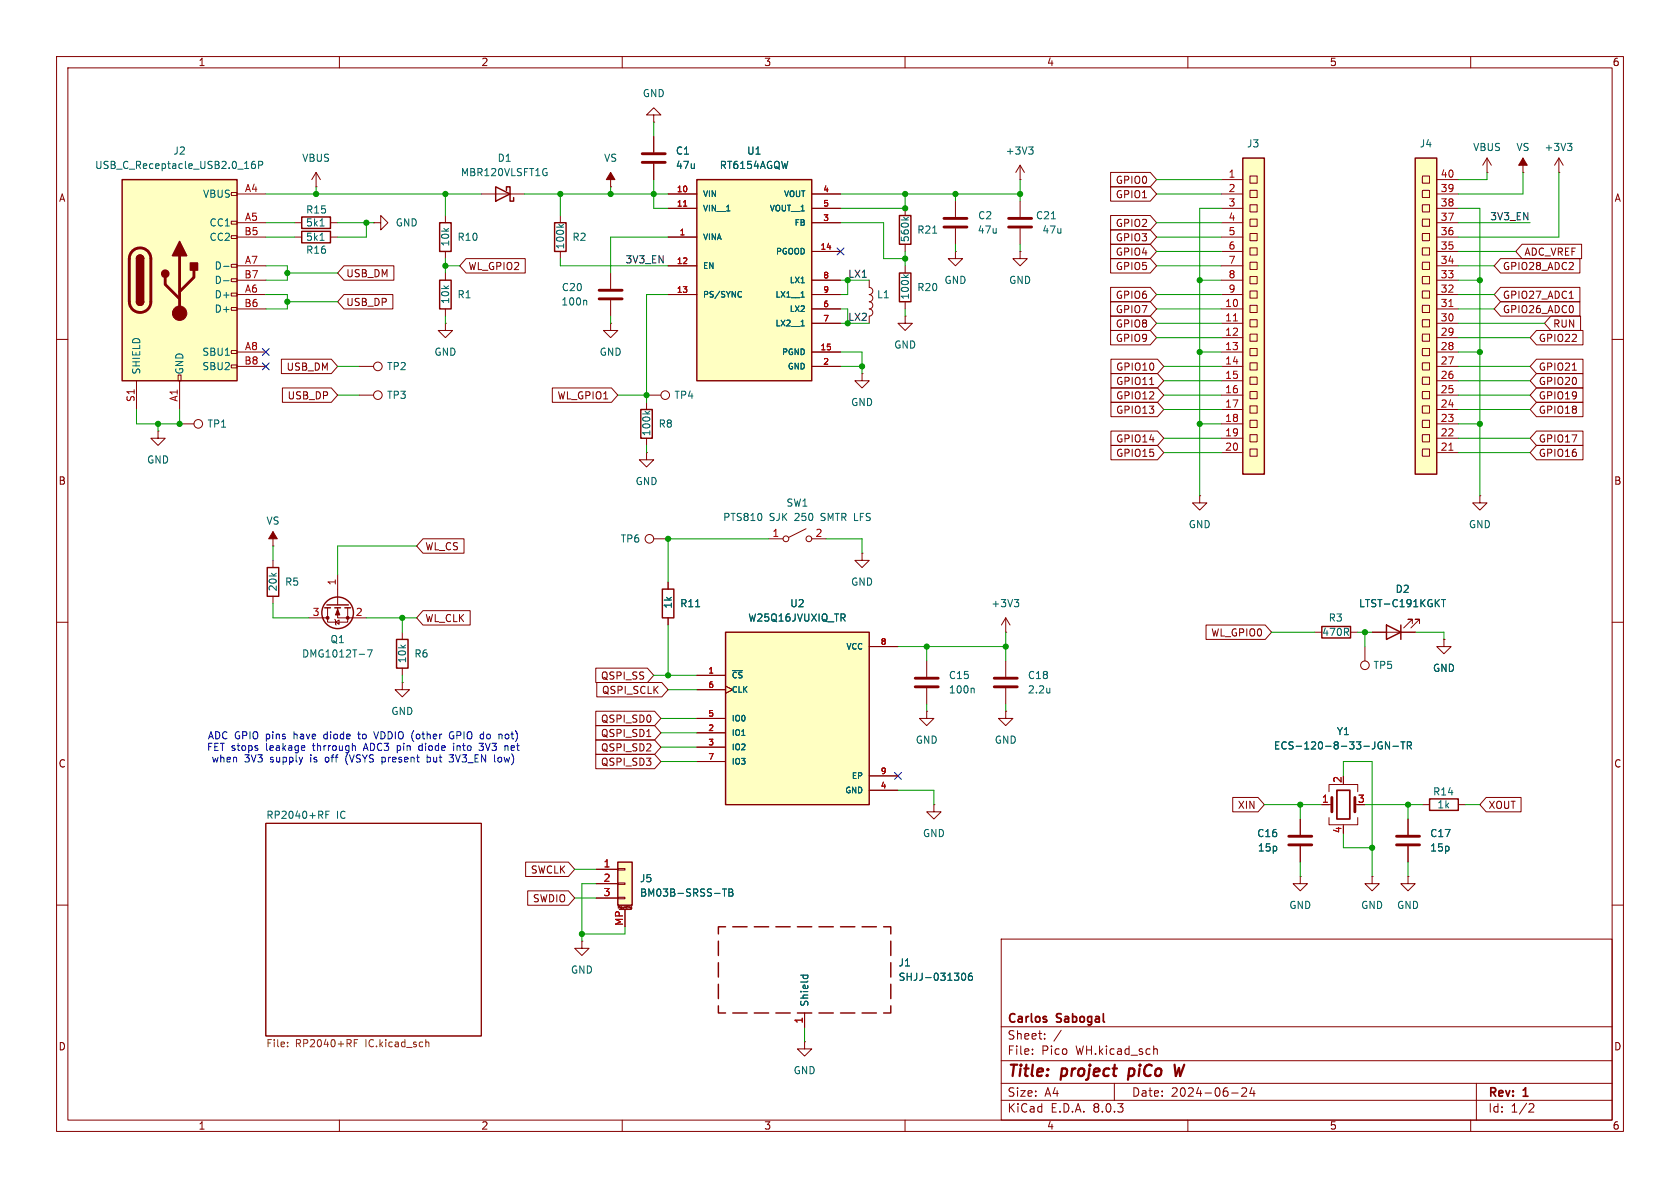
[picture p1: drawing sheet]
<svg xmlns="http://www.w3.org/2000/svg" width="297mm" height="210mm" viewBox="0 0 297 210" stroke-linecap="round" stroke-linejoin="round" font-family="sans-serif">
<g fill="none" stroke="#840000" stroke-width=".18">
<path d="M10 10h277v190h-277zM12 12h273v186h-273zM60 10v2M110 10v2M160 10v2M210 10v2M260 10v2M10 60h2M285 60h2M63.5 64.8h2.5M10 110h2M285 110h2"/>
<path d="M10 160h2M47 145.5h38.1v37.6h-38.1zM285 160h2M177 166h108v32h-108zM60 198v2M110 198v2M160 198v2M177 194.5h108M177 191.5h108M177 187.5h108M177 181.5h108M182.5 186.3v.1"/>
<path d="M182.5 185.5v.1M184.7 183.6v.1M184.7 182.8v.1M187.6 182.1l-1.3 2M197 191.5v3M204.2 185.4h.2l.2 .2v.8M210 198v2M217.7 193.2h1.2M219.5 192.4l.6-.1 .2 .1 .1 .3-.9 1.1h.9M221.3 192.2l-.3 1.1h.9M221.7 192.8v1M260 198v2"/>
<path d="M261 191.5v6.5M270.5 195.1l.5 .1 .2 .3-1 1.1h1"/>
<circle cx="66.8" cy="64.8" r=".76"/>
</g>
<path d="M199.7 188.9l-.3 2M207.6 188.2l.3 2 .5-1.4 .2 1.4 .8-2" fill="none" stroke="#840000" stroke-width=".4"/>
<path d="M57.6 144h.4M58.2 143.4h-.6v1.3" fill="none" stroke="#006464" stroke-width=".18"/>
<path d="M50.8 184.9v.1M50.8 184.3v.1M62.6 184.4h.5M63.2 183.8h-.6v1.2M75.3 184.3l.2-.1 .3 .1v.7" fill="none" stroke="#725600" stroke-width=".18"/>
<path d="M21.6 31.8h20.3v35.5h-20.3z" fill="#ffffc2"/>
<g fill="none" stroke="#840000" stroke-width=".18">
<path d="M40.9 39.1h1v.5h-1zM40.9 34h1v.5h-1zM41.9 34.3h5.1M41.9 39.4h5.1M40.9 54.4h1v.5h-1zM40.9 51.8h1v.5h-1zM40.9 49.3h1v.5h-1zM40.9 46.7h1v.5h-1zM40.9 41.7h1v.5h-1zM41.9 52.1h5.1M41.9 47h5.1M41.9 41.9h5.1"/>
<path d="M41.9 54.6h5.1M41.9 49.5h5.1M24.1 67.3v5.1M31.5 66.3h.5v1h-.5zM31.7 67.3v5.1M40.9 64.5h1v.5h-1zM40.9 62h1v.5h-1zM41.9 62.2h5.1M41.9 64.8h5.1M114.3 80v1.3h1.3l-1.3 1.3-1.3-1.3h1.3M114.3 80h.1"/>
</g>
<path d="M21.6 31.8h20.3v35.5h-20.3zM24.1 53.3a.64 .64 0 0 0 .7 .7 .64 .64 0 0 0 .6-.7M24.1 45.7a.64 .64 0 0 1 .7-.6 .64 .64 0 0 1 .6 .6" fill="none" stroke="#840000" stroke-width=".25"/>
<path d="M23.4 44.4a1.9 1.9 0 0 1 2.1-.4 1.9 1.9 0 0 1 1.2 1.7v7.6a1.91 1.91 0 0 1-1.9 1.9 1.91 1.91 0 0 1-1.9-1.9v-7.7l.1-.7zM29.2 49v1.3l2.5 2.5M31.7 45.2v10.2M34.3 47.8v1.2l-2.6 2.6" fill="none" stroke="#840000" stroke-width=".51"/>
<g fill="#840000" stroke="#840000" stroke-width=".25">
<path d="M24.1 53.3h1.3a.64 .64 0 0 1-.6 .7 .64 .64 0 0 1-.7-.7z"/>
<path d="M24.1 45.7h1.3v7.6h-1.3z"/>
<path d="M24.3 45.3a.64 .64 0 0 1 .7-.2 .64 .64 0 0 1 .4 .6h-1.3z"/>
<path d="M31.7 42.7l1.3 2.5h-2.5z"/>
<path d="M33.7 46.5h1.2v1.3h-1.2z"/>
<circle cx="29.2" cy="48.4" r=".63"/>
</g>
<circle cx="31.7" cy="55.4" r="1.27" fill="#840000" stroke="#840000" stroke-width=".18"/>
<path d="M45.1 28.5l-.4 .1a.86 .86 0 0 0 0 1.2l.4-.1 .1-.5-.3-.2-.3 .1-.2 .1M45.7 29.2l.6-.1 .1-.2v-.3l-.7-.1v1.3M39.5 47.1h1M39.5 49.6h1" fill="none" stroke="#006464" stroke-width=".18"/>
<path d="M219.7 27.9h3.8v55.9h-3.8z" fill="#ffffc2"/>
<path d="M219.7 27.9h3.8v55.9h-3.8zM77.7 49.5h2.1v5.1h-2.1z" fill="none" stroke="#840000" stroke-width=".25"/>
<g fill="none" stroke="#840000" stroke-width=".18">
<path d="M215.9 31.8h3.8M215.9 34.3h3.8M215.9 36.8h3.8M215.9 39.4h3.8M221 38.7h1.2v1.3h-1.2zM221 36.2h1.2v1.3h-1.2zM221 33.7h1.2v1.2h-1.2zM221 31.1h1.2v1.3h-1.2zM78.7 48.3v1.2M78.7 54.6v1.3M215.9 54.6h3.8M215.9 57.2h3.8"/>
<path d="M215.9 59.7h3.8M215.9 41.9h3.8M215.9 44.5h3.8M215.9 47h3.8M215.9 49.5h3.8M215.9 52.1h3.8M221 59.1h1.2v1.2h-1.2zM221 56.5h1.2v1.3h-1.2zM221 54h1.2v1.2h-1.2zM221 51.4h1.2v1.3h-1.2zM221 48.9h1.2v1.3h-1.2zM221 46.4h1.2v1.2h-1.2z"/>
<path d="M221 43.8h1.2v1.3h-1.2zM221 41.3h1.2v1.2h-1.2zM215.9 62.2h3.8M215.9 64.8h3.8M215.9 67.3h3.8M215.9 69.9h3.8M215.9 72.4h3.8M215.9 74.9h3.8M215.9 77.5h3.8M221 79.4h1.2v1.2h-1.2zM221 76.8h1.2v1.3h-1.2zM221 74.3h1.2v1.3h-1.2z"/>
<path d="M221 71.8h1.2v1.2h-1.2zM221 69.2h1.2v1.3h-1.2zM221 66.7h1.2v1.2h-1.2zM221 64.1h1.2v1.3h-1.2zM221 61.6h1.2v1.3h-1.2zM215.9 80h3.8"/>
</g>
<path d="M218 56.7h.8" fill="none" stroke="#a90000" stroke-width=".18"/>
<path d="M109.2 152.4h2.6v7.6h-2.6z" fill="#ffffc2"/>
<g fill="none" stroke="#840000" stroke-width=".18">
<path d="M52.1 39.4h1.2M55.9 33h.1M55.9 30.5l-.8 1.3M55.9 30.5v2.5M55.9 30.5l.7 1.3M58.4 39.4h1.3M66 39.4h1.3v-1.3l1.3 1.3-1.3 1.2v-1.2M66 39.4h.1M78.7 38.1v1.3M85.1 34.3h7.6M275.6 30.5h.1M275.6 27.9l-.8 1.3"/>
<path d="M275.6 27.9v2.6M275.6 27.9l.8 1.3M52.1 41.9h1.2M58.4 41.9h1.3M78.7 44.5v1.2M105.4 153.7h3.8M105.4 156.2h3.8M105.4 158.8h3.8M109.2 158.6h1.3v.3h-1.3zM109.2 156.1h1.3v.2h-1.3zM109.2 153.5h1.3v.3h-1.3zM109.3 160.6v-.4l.1 .3 .2-.3v.4"/>
<path d="M109.5 160.8h2M110.5 160.8v3M110.8 160.2v.3M111 160.2h.1M111.5 160.6h.1M111.7 160.3v.3l-.2 .1M111.7 160.6h-.1M111.7 160.3l-.2 .1v.2"/>
</g>
<path d="M53.3 38.4h5.1v2h-5.1zM77.7 39.4h2.1v5.1h-2.1zM87.6 33l2.6 1.3-2.6 1.3zM89.5 33.7v-.7h.7v2.6h.6v-.7M53.3 40.9h5.1v2h-5.1zM109.2 152.4h2.6v7.6h-2.6z" fill="none" stroke="#840000" stroke-width=".25"/>
<path d="M56.6 39.9h.7M96.5 30.5h.2v.4l-.2 .2M96.5 29.8h.2M277.1 25.3h.8l-.4 .5M277.6 25.8l.3 .3v.3l-.3 .2M56.6 42.5h.7M127.7 157.1h.7M128.1 157.1v1.3M128.9 157.1h.4l.2 .3-.2 .3 .2 .2 .1 .3-.3 .2h-.4zM128.9 157.7h.4" fill="none" stroke="#006464" stroke-width=".18"/>
<path d="M123.2 31.8h20.3v35.5h-20.3z" fill="#ffffc2"/>
<g fill="none" stroke="#840000" stroke-width=".25">
<path d="M98 39.4h2.1v5.1h-2.1zM123.2 31.8h20.3v35.5h-20.3zM47.2 100.3h2.1v5.1h-2.1zM70.1 113h2v5.1h-2zM127 177.8v1.3h1.3M127 166.4v2.5M127 170.2v2.5M127 174v2.5M128.3 163.8h-1.3v1.3M129.5 163.8h2.6M129.5 179.1h2.6M133.3 163.8h2.6"/>
<path d="M133.3 179.1h2.6M137.2 163.8h2.5M137.2 179.1h2.5M141 163.8h2.5M141 179.1h2.5M144.8 163.8h2.5M144.8 179.1h2.5M148.6 163.8h2.5M148.6 179.1h2.5M152.4 163.8h2.5M152.4 179.1h2.5M156.2 163.8h1.3v1.3"/>
<path d="M157.5 177.8v1.3h-1.3M157.5 166.4v2.5M157.5 170.2v2.5M157.5 174v2.5"/>
</g>
<g fill="none" stroke="#840000" stroke-width=".18">
<path d="M99.1 38.1v1.3M107.9 33h.1M107.9 30.5v2.5M115.6 20.3h1.2l-1.2-1.2-1.3 1.2h1.3v1.3M115.6 21.6h.1M115.6 24.1v2.8M115.6 29v2.8M118.1 34.3h5.1M118.1 36.8h5.1M143.5 34.3h5.1M143.5 36.8h5.1M143.5 39.4h5.1"/>
<path d="M99.1 44.5v1.2M107.9 48.3v2.8M107.9 53.1v2.8M118.1 41.9h5.1M118.1 47h5.1M118.1 52.1h5.1M143.5 52.1h5.1M143.5 44.5h5.1M143.5 54.6h5.1M143.5 57.2h5.1M143.5 49.5h5.1M27.9 76.2v1.3h1.3l-1.3 1.2-1.2-1.2h1.2"/>
<path d="M27.9 76.2h.1M143.5 62.2h5.1M143.5 64.8h5.1M48.3 96.5h.1M48.3 94v2.5M48.3 99.1v1.2M115.6 95.3h2.5M48.3 105.4v1.3M71.1 111.8v1.2M71.1 118.1v1.3M229.9 144.8v2.8M229.9 149.6v2.8"/>
<path d="M142.2 179.1v2.5"/>
<circle cx="114.8" cy="95.2" r=".76"/>
</g>
<path d="M120.8 36.4h.6" fill="none" stroke="#a90000" stroke-width=".18"/>
<path d="M98.8 39.7l.5 .5M99.6 39.7l-.4 .3M103.5 53.1l.2 .2v.6M130.8 51.5l.3 .1M131.1 52.4l-.3 .1M141.6 52.5h.6M141.6 57.6h.6M141.5 172.4h1.3M142 172.4v.4M142.8 172.4v.4M170 172.5l.1-.3 .2-.2a.68 .68 0 0 1 .4 .7 .68 .68 0 0 1-.4 .6l-.2-.1-.1-.4M171.8 172l-.4 .1a.86 .86 0 0 0 0 1.2l.5-.1v-.4l-.2-.3-.4 .1-.1 .2" fill="none" stroke="#006464" stroke-width=".18"/>
<path d="M113.5 27.2h4.1M113.5 28.7h4.1M105.9 52.8h4.1M105.9 51.3h4.1M227.8 149.4h4.1M227.8 147.8h4.1" fill="none" stroke="#840000" stroke-width=".51"/>
<g fill="#840000" stroke="#840000" stroke-width=".18">
<path d="M48.3 94l.7 1.3h-1.5z"/>
<path d="M107.9 30.5l.8 1.3h-1.5z"/>
</g>
<path d="M128.3 111.8h25.4v30.4h-25.4z" fill="#ffffc2"/>
<g fill="none" stroke="#840000" stroke-width=".25">
<path d="M113.3 72.4h2v5.1h-2zM57.4 107.4h1M57.8 106.9h3.8M59.2 107.4h1M61 107.4h1M117.1 104.1h2v5.1h-2zM128.3 111.8h25.4v30.4h-25.4z"/>
<circle cx="59.7" cy="108.3" r="2.79"/>
</g>
<g fill="none" stroke="#840000" stroke-width=".18">
<path d="M78.7 57.2v1.2h1.3l-1.3 1.3-1.2-1.3h1.2M78.7 57.2h.1M107.9 57.2v1.2h1.3l-1.3 1.3-1.2-1.3h1.2M107.9 57.2h.1M31.7 74.9h2.6M63.5 69.9h2.5M114.3 69.9h2.5M114.3 71.1v1.3M114.3 77.5v1.2M135.9 95.3h2.5M142.5 93.5l-3.1 1.5M143.5 95.3h2.5"/>
<path d="M54.6 109.2h3.3M57.9 107.4v2.6h3.6v-2.6M59.2 109.5l.1 .1v.8l.1 .1M59.3 110l.6-.4v.8zM59.7 107.4v1.8h5.1M59.7 101.6v5.3M118.1 102.9v1.2M118.1 109.2v1.3M123.2 119.4h5.1M153.7 114.3h5M71.1 120.7v1.2h1.3l-1.3 1.3-1.3-1.3h1.3M71.1 120.7h.1"/>
<path d="M123.2 129.5h5.1M123.2 132.1h5.1M123.2 127h5.1M123.2 121.9h5.1M123.2 134.6h5.1M128.3 121.3l1.2 .6-1.2 .7M153.7 139.7h5M153.7 137.2h5M142.2 184.2v1.2h1.3l-1.3 1.3-1.2-1.3h1.2M142.2 184.2h.1"/>
<circle cx="35.1" cy="74.9" r=".76"/>
<circle cx="66.8" cy="69.8" r=".76"/>
<circle cx="117.6" cy="69.8" r=".76"/>
<circle cx="138.9" cy="95.3" r=".51"/>
<circle cx="143" cy="95.3" r=".51"/>
</g>
<path d="M114 72.7l.5 .5M114.9 72.7l-.5 .4M65 114.9h.8l-.5 1.2M123 107.3h.7M129.5 118.5h1.8" fill="none" stroke="#006464" stroke-width=".18"/>
<g fill="#840000" stroke="#840000" stroke-width=".18">
<path d="M59.7 107.7l.4 1h-.8z"/>
<circle cx="61.5" cy="109.2" r=".25"/>
<circle cx="57.9" cy="109.2" r=".25"/>
</g>
<path d="M250.2 27.9h3.8v55.9h-3.8z" fill="#ffffc2"/>
<path d="M159 38.1h2v5.1h-2zM250.2 27.9h3.8v55.9h-3.8zM159 48.3h2v5h-2zM233.7 110.7h5.1v2.1h-5.1zM245.1 110.5l2.5 1.3-2.5 1.2zM247.6 110.5v2.5M252.7 141.2h5.1v2.1h-5.1z" fill="none" stroke="#840000" stroke-width=".25"/>
<g fill="none" stroke="#840000" stroke-width=".18">
<path d="M115.6 24.1v2.8M115.6 29v2.8M118.1 36.8h5.1M118.1 34.3h5.1M143.5 39.4h5.1M143.5 36.8h5.1M143.5 34.3h5.1M160 36.8v1.3M168.9 35.6v2.8M180.3 31.8h.1M180.3 29.2l-.7 1.3M180.3 29.2v2.6"/>
<path d="M180.3 35.6v2.8M180.3 29.2l.8 1.3M196.3 38.1h7.1l1.1 1.3-1.1 1.2h-7.1zM196.3 33h7.1l1.1 1.3-1.1 1.3h-7.1zM196.3 30.5h7.1l1.1 1.3-1.1 1.2h-7.1zM251.5 38.7h1.2v1.3h-1.2zM251.5 36.2h1.2v1.3h-1.2zM251.5 33.7h1.2v1.2h-1.2zM251.5 31.1h1.2v1.3h-1.2zM254 39.4h3.8M254 36.8h3.8M254 34.3h3.8"/>
<path d="M254 31.8h3.8M262.9 30.5h.1M262.9 27.9l-.8 1.3M262.9 27.9v2.6M262.9 27.9l.8 1.3M269.2 30.5h.1M269.2 27.9v2.6M60.8 52.1h8.7v2.5h-8.7l-1.1-1.3zM60.8 47h8.8v2.5h-8.8l-1.1-1.2zM82.4 45.7h10.5v2.6h-10.5l-1.1-1.3zM118.1 52.1h5.1M118.1 47h5.1"/>
<path d="M118.1 41.9h5.1M143.5 57.2h5.1M143.5 54.6h5.1M143.5 52.1h5.1M143.5 49.5h5.1M143.5 44.5h5.1M153.7 50.8a.64 .64 0 0 1 .6 .6 .64 .64 0 0 1-.6 .7 .64 .64 0 0 1 .6 .6 .64 .64 0 0 1-.6 .6 .64 .64 0 0 1 .6 .7 .64 .64 0 0 1-.6 .6 .63 .63 0 0 1 .6 .6 .63 .63 0 0 1-.6 .7v1.3M153.7 49.5v1.3M160 55.9v1.3h1.3l-1.3 1.2-1.3-1.2h1.3M160 55.9h.1M160 43.2v1.3M160 47v1.3"/>
<path d="M160 53.3v1.3M168.9 44.5v1.2h1.3l-1.3 1.3-1.3-1.3h1.3M168.9 44.5h.1M168.9 40.4v2.8M180.3 44.5v1.2h1.3l-1.3 1.3-1.2-1.3h1.2M180.3 44.5h.1M180.3 40.4v2.8M196.3 55.9h7.1l1.1 1.3-1.1 1.2h-7.1zM196.3 53.3h7.1l1.1 1.3-1.1 1.3h-7.1zM196.3 58.4h7.1l1.1 1.3-1.1 1.3h-7.1zM196.3 40.6h7.1l1.1 1.3-1.1 1.3h-7.1zM196.3 45.7h7.1l1.1 1.3-1.1 1.3h-7.1z"/>
<path d="M196.3 50.8h7.1l1.1 1.3-1.1 1.2h-7.1zM196.3 43.2h7.1l1.1 1.3-1.1 1.2h-7.1zM251.5 59.1h1.2v1.2h-1.2zM251.5 56.5h1.2v1.3h-1.2zM251.5 54h1.2v1.2h-1.2zM251.5 51.4h1.2v1.3h-1.2zM251.5 48.9h1.2v1.3h-1.2zM251.5 46.4h1.2v1.2h-1.2zM251.5 43.8h1.2v1.3h-1.2zM251.5 41.3h1.2v1.2h-1.2zM254 59.7h3.8M254 57.2h3.8"/>
<path d="M254 54.6h3.8M254 52.1h3.8M254 49.5h3.8M254 47h3.8M254 44.5h3.8M254 41.9h3.8M265.3 53.3h14v2.6h-14l-1.1-1.3zM265.3 50.8h14v2.5h-14l-1.1-1.2zM265.3 45.7h14v2.6h-14l-1.1-1.3zM269.1 43.2h10.5v2.5h-10.5l-1.1-1.2zM271.6 58.4h8.2v2.6h-8.2l-1.1-1.3zM274.2 55.9h5.2v2.5h-5.2l-1.2-1.2z"/>
<path d="M277.4 52.7h.7M49.7 63.5h8.9l1.1 1.3-1.1 1.2h-8.9zM49.9 68.6h8.7l1.1 1.3-1.1 1.2h-8.7zM97.6 68.6h10.5l1.1 1.3-1.1 1.2h-10.5zM143.5 64.8h5.1M143.5 62.2h5.1M152.4 66v1.3h1.3l-1.3 1.3-1.3-1.3h1.3M152.4 66h.1M196.4 71.1h8.2l1.1 1.3-1.1 1.3h-8.2zM196.4 78.7h8.2l1.1 1.3-1.1 1.3h-8.2zM196.4 76.2h8.2l1.1 1.3-1.1 1.2h-8.2zM196.4 63.5h8.2l1.1 1.3-1.1 1.2h-8.2z"/>
<path d="M196.4 66h8.2l1.1 1.3-1.1 1.3h-8.2zM196.4 68.6h8.2l1.1 1.3-1.1 1.2h-8.2zM203.2 68h.8M251.5 79.4h1.2v1.2h-1.2zM251.5 76.8h1.2v1.3h-1.2zM251.5 74.3h1.2v1.3h-1.2zM251.5 71.8h1.2v1.2h-1.2zM251.5 69.2h1.2v1.3h-1.2zM251.5 66.7h1.2v1.2h-1.2zM251.5 64.1h1.2v1.3h-1.2zM251.5 61.6h1.2v1.3h-1.2zM254 77.5h3.8"/>
<path d="M254 74.9h3.8M254 72.4h3.8M254 69.9h3.8M254 67.3h3.8M254 64.8h3.8M254 62.2h3.8M271.6 78.7h8.2v2.6h-8.2l-1.1-1.3zM271.6 76.2h8.2v2.5h-8.2l-1.1-1.2zM271.6 66h8.2v2.6h-8.2l-1.1-1.3zM271.6 63.5h8.2v2.5h-8.2l-1.1-1.2zM271.6 68.6h8.2v2.5h-8.2l-1.1-1.2zM271.6 71.1h8.2v2.6h-8.2l-1.1-1.3z"/>
<path d="M278 65.4h.7M74.8 95.2h7.2v2.6h-7.2l-1.1-1.3zM152.4 97.8v1.3h1.3l-1.3 1.2-1.3-1.2h1.3M152.4 97.8h.1M212.1 87.6v1.3h1.3l-1.3 1.3-1.3-1.3h1.3M212.1 87.6h.1M254 80h3.8M261.6 87.6v1.3h1.3l-1.3 1.3-1.3-1.3h1.3M261.6 87.6h.1M74.8 107.9h8.3v2.6h-8.3l-1.1-1.3zM105.3 118.1h9.2l1.1 1.3-1.1 1.3h-9.2zM118.1 102.9v1.2"/>
<path d="M118.1 109.2v1.3M123.2 119.4h5.1M153.7 114.3h5M163.8 116.8v2.8M177.8 111.8h.1M177.8 109.2v2.6M177.8 116.8v2.8M177.8 109.2l-.8 1.3M177.8 109.2l.8 1.3M213.2 110.5h10.5l1.1 1.3-1.1 1.2h-10.5zM232.4 111.8h1.3M238.8 111.8h1.2"/>
<path d="M241.3 114.3v2.5M242.6 111.8h7.6M249.7 110.2v-.7h-.8h.8l-1.5 1.5M251 110.2v-.7h-.8h.8l-1.6 1.5M255.3 113v1.3h1.2l-1.2 1.3-1.3-1.3h1.3M255.3 113h.1M105.3 133.3h10.4l1.1 1.3-1.1 1.3h-10.4zM105.3 125.7h10.4l1.1 1.3-1.1 1.3h-10.4zM105.3 128.3h10.4l1.1 1.2-1.1 1.3h-10.4zM105.3 130.8h10.4l1.1 1.3-1.1 1.3h-10.4zM105.5 120.6h11.5l1.1 1.3-1.1 1.3h-11.5zM114.3 130.2h.8"/>
<path d="M123.2 129.5h5.1M123.2 132.1h5.1M123.2 127h5.1M123.2 121.9h5.1M123.2 134.6h5.1M128.3 121.3l1.2 .6-1.2 .7M153.7 139.7h5M153.7 137.2h5M163.8 125.7v1.3h1.3l-1.3 1.3-1.2-1.3h1.2M163.8 125.7h.1M163.8 121.7v2.8M177.8 125.7v1.3h1.3l-1.3 1.3-1.3-1.3h1.3"/>
<path d="M177.8 125.7h.1M177.8 121.7v2.8M234.9 140v-1.3h5.1v1.3M92.9 152.4h7.6l1.1 1.3-1.1 1.2h-7.6zM93.3 157.5h7.2l1.1 1.3-1.1 1.2h-7.2zM105.4 153.7h3.8M105.4 156.2h3.8M105.4 158.8h3.8M165.1 142.2v1.3h1.3l-1.3 1.3-1.3-1.3h1.3M165.1 142.2h.1M217.9 141h4.5l1.1 1.2-1.1 1.3h-4.5zM229.9 154.9v1.3h1.2l-1.2 1.3-1.3-1.3h1.3"/>
<path d="M229.9 154.9h.1M229.9 144.8v2.8M229.9 149.6v2.8M233.7 142.2h1.8M234.9 144.5v1.3h5.1v-1.3M237.5 145.8v.3M242.6 154.9v1.3h1.2l-1.2 1.3-1.3-1.3h1.3M242.6 154.9h.1M248.9 154.9v1.3h1.3l-1.3 1.3-1.3-1.3h1.3M248.9 154.9h.1M248.9 144.8v2.8M248.9 149.6v2.8"/>
<path d="M251.5 142.2h1.2M257.8 142.2h1.3M262.7 141h6.2v2.5h-6.2l-1.1-1.3zM102.9 166.4v1.2h1.2l-1.2 1.3-1.3-1.3h1.3M102.9 166.4h.1M110.5 160.8v3M142.2 179.1v2.5"/>
<circle cx="241.3" cy="117.6" r=".76"/>
</g>
<path d="M120.8 36.4h.6M256.1 54.2h.8M256.1 79.6h.8" fill="none" stroke="#a90000" stroke-width=".18"/>
<path d="M269.2 27.9l.8 1.3h-1.5z" fill="#840000" stroke="#840000" stroke-width=".18"/>
<g fill="none" stroke="#006464" stroke-width=".18">
<path d="M159.8 38.4l.4 .5M160.6 38.4l-.5 .4M181.9 26h.7l-.4 .5M182.4 26.5l.2 .2v.3l-.2 .2M185.9 38.7h.7M130.8 51.5l.3 .1M131.1 52.4l-.3 .1M141.6 52.5h.6M141.6 57.6h.6M159.8 48.6l.4 .4M160.6 48.6l-.5 .3M164.9 41.2h.7"/>
<path d="M123 107.3h.7M129.5 118.5h1.8M179.3 106h.8l-.4 .5M179.9 106.5l.2 .2v.3l-.2 .3M254.8 106h.8M255.2 106v1.3M172 121.7l.2 .1v.7M185.6 121.7v.8M185.6 122.4h-.1M244 131.1l.3 .1M244.1 131.9h.3v.4l-.4 .1M245.7 131.1v1.3l-.8-1.3v1.3"/>
<path d="M246.3 131.9h.9M247.6 131.1h.8M248 131.1v1.3M248.8 131.8l.6-.1 .1-.1v-.3l-.7-.2v1.3M249.1 131.8l.4 .6M127.7 157.1h.7M128.1 157.1v1.3M128.9 157.1h.4l.2 .3-.2 .3 .2 .2 .1 .3-.3 .2h-.4zM128.9 157.7h.4M141.5 172.4h1.3M142 172.4v.4M142.8 172.4v.4"/>
<path d="M170 172.5l.1-.3 .2-.2a.68 .68 0 0 1 .4 .7 .68 .68 0 0 1-.4 .6l-.2-.1-.1-.4M171.8 172l-.4 .1a.86 .86 0 0 0 0 1.2l.5-.1v-.4l-.2-.3-.4 .1-.1 .2"/>
</g>
<path d="M166.9 38.6h4M178.3 38.6h4.1M166.9 40.1h4M178.3 40.1h4.1M161.8 119.9h4.1M175.8 119.9h4M161.8 121.4h4.1M175.8 121.4h4M235.5 141v2.5M239.5 141v2.5M246.9 149.4h4.1M246.9 147.8h4.1" fill="none" stroke="#840000" stroke-width=".51"/>
<path d="M236.3 139.7h2.3v5.1h-2.3z" fill="none" stroke="#840000" stroke-width=".3"/>
<g fill="none" stroke="#0000c2" stroke-width=".18">
<path d="M53.8 131.9l.1 .2-.6 .1M61.2 133.8l-.1 .5 .1 .5M62.7 131.8l.1 .2v.7M63.2 129.8h.5M63.4 129.3l.1 1.3M66.1 129.3l.4 1.3M67.5 134.6l.4 .1M67.9 133.9h-.4M70.2 131.8v1.3M70.2 132.6l.1 .1M74.1 131.9l-.1 .5 .1 .2 .4 .1M75.5 133.9h.4l.2 .1"/>
<path d="M75.5 133.4v1.3M76.1 134.6l-.2 .1-.4-.1M79.4 133.4h.8l-.5 .5 .3 .1 .2 .2M80 130.1h.2M80.2 134.5l-.3 .2h-.3M80.2 129.4a.59 .59 0 0 0-.8 .6 .59 .59 0 0 0 .8 .6v-.1M80.2 131.8v.9M80.2 131.4v.1M85.5 132.4l-.3 .3-.5-.2M85.5 131.4l-.5 .5h.3l.2 .2M88.5 133.9h-.4l-.1 .2 .1 .5 .4 .1M89.4 129.9v.6"/>
<path d="M89.8 131.9v.8"/>
</g>
<g fill="none" stroke="#009600" stroke-width=".18">
<path d="M47 39.4h5.1M47 34.3h38.1M55.9 33v1.3M59.7 39.4h6.3M64.8 39.4v2.5h-5.1M78.7 34.3v3.8M92.7 34.3h25.4M99.1 34.3v3.8M107.9 33v1.3M115.6 21.6v2.5M115.6 31.8v5h2.5M148.6 39.4h7.6v6.3h3.8"/>
<path d="M148.6 34.3h31.7M160 34.3v2.5h-11.4M168.9 34.3v1.3M180.3 31.8v3.8M204.5 39.4h11.4M204.5 31.8h11.4M204.5 34.3h11.4M215.9 36.8h-3.8v50.8M257.8 39.4h12.7M257.8 36.8h3.8v50.8M262.9 30.5v1.3h-5.1M269.2 30.5v3.8h-11.4"/>
<path d="M275.6 30.5v11.4h-17.8M47 41.9h5.1M47 47h3.8v2.5h-3.8M47 52.1h3.8v2.5h-3.8M50.8 53.3h8.9M50.8 48.3h8.9M78.7 47h2.6M78.7 45.7v2.6M78.7 55.9v1.3M99.1 45.7v1.3h19M107.9 55.9v1.3M118.1 41.9h-10.2v6.4"/>
<path d="M118.1 52.1h-3.8v19M148.6 49.5h5.1M148.6 54.6h1.3v2.6M148.6 57.2h5.1M149.9 49.5v2.6h-1.3M160 44.5v2.5M160 54.6v1.3M168.9 43.2v1.3M180.3 43.2v1.3M204.5 41.9h11.4M204.5 44.5h11.4M204.5 59.7h11.4"/>
<path d="M204.5 52.1h11.4M204.5 47h11.4M204.5 54.6h11.4M204.5 57.2h11.4M212.1 49.5h3.8M257.8 49.5h3.8M257.8 44.5h10.2M257.8 59.7h12.7M257.8 52.1h6.4M257.8 47h6.4M257.8 54.6h6.4M257.8 57.2h15.2"/>
<path d="M24.1 72.4v2.5h7.6v-2.5M27.9 74.9v1.3M59.7 64.8h3.8M59.7 69.9h3.8M109.2 69.9h5.1M114.3 78.7v1.3M148.6 62.2h3.8v3.8M148.6 64.8h3.8M205.7 64.8h10.2M205.7 72.4h10.2M205.7 69.9h10.2M205.7 67.3h10.2"/>
<path d="M205.7 77.5h10.2M212.1 62.2h3.8M212.1 74.9h3.8M257.8 62.2h3.8M257.8 64.8h12.7M257.8 72.4h12.7M257.8 69.9h12.7M257.8 67.3h12.7M257.8 74.9h3.8M257.8 77.5h12.7M48.3 96.5v2.6M73.7 96.5h-14v5.1"/>
<path d="M135.9 95.3h-17.8v7.6M146 95.3h6.4v2.5M205.7 80h10.2M257.8 80h12.7M48.3 106.7v2.5h6.3M64.8 109.2h8.9M71.1 109.2v2.6M71.1 119.4v1.3M115.6 119.4h7.6M118.1 110.5v8.9M158.7 114.3h19.1M163.8 114.3v2.5"/>
<path d="M177.8 111.8v5M224.8 111.8h7.6M240 111.8h2.6M241.3 111.8v2.5M250.2 111.8h5.1v1.2M116.8 132.1h6.4M116.8 134.6h6.4M116.8 129.5h6.4M116.8 127h6.4M118.1 121.9h5.1M158.7 139.7h6.4v2.5M163.8 124.5v1.2"/>
<path d="M177.8 124.5v1.2M237.5 137.2v-2.6h5.1v20.3M101.6 158.8h3.8M101.6 153.7h3.8M105.4 156.2h-2.5v10.2M223.5 142.2h10.2M229.9 142.2v2.6M229.9 152.4v2.5M237.5 147.3v2.6h5.1M241.3 142.2h10.2M248.9 142.2v2.6M248.9 152.4v2.5"/>
<path d="M259.1 142.2h2.5M110.5 163.8v1.3h-7.6M142.2 181.6v2.6"/>
</g>
<path d="M148 43.8l1.2 1.3M149.2 43.8l-1.2 1.3M46.4 64.2l1.2 1.2M46.4 61.6l1.2 1.2M47.6 64.2l-1.2 1.2M47.6 61.6l-1.2 1.2M158.1 136.6l1.3 1.2M159.4 136.6l-1.3 1.2" fill="none" stroke="#000084" stroke-width=".18"/>
<g fill="#009600" stroke="#009600" stroke-width=".18">
<circle cx="64.8" cy="39.4" r=".46"/>
<circle cx="78.7" cy="47" r=".46"/>
<circle cx="78.7" cy="34.3" r=".46"/>
<circle cx="71.1" cy="109.2" r=".46"/>
<circle cx="118.1" cy="95.3" r=".46"/>
<circle cx="114.3" cy="69.9" r=".46"/>
<circle cx="118.1" cy="119.4" r=".46"/>
<circle cx="50.8" cy="48.3" r=".46"/>
<circle cx="50.8" cy="53.3" r=".46"/>
<circle cx="55.9" cy="34.3" r=".46"/>
<circle cx="27.9" cy="74.9" r=".46"/>
<circle cx="31.7" cy="74.9" r=".46"/>
<circle cx="99.1" cy="34.3" r=".46"/>
<circle cx="107.9" cy="34.3" r=".46"/>
<circle cx="115.6" cy="34.3" r=".46"/>
<circle cx="163.8" cy="114.3" r=".46"/>
<circle cx="177.8" cy="114.3" r=".46"/>
<circle cx="102.9" cy="165.1" r=".46"/>
<circle cx="212.1" cy="49.5" r=".46"/>
<circle cx="261.6" cy="49.5" r=".46"/>
<circle cx="261.6" cy="62.2" r=".46"/>
<circle cx="160" cy="45.7" r=".46"/>
<circle cx="149.9" cy="49.5" r=".46"/>
<circle cx="149.9" cy="57.2" r=".46"/>
<circle cx="212.1" cy="62.2" r=".46"/>
<circle cx="152.4" cy="64.8" r=".46"/>
<circle cx="212.1" cy="74.9" r=".46"/>
<circle cx="261.6" cy="74.9" r=".46"/>
<circle cx="229.9" cy="142.2" r=".46"/>
<circle cx="248.9" cy="142.2" r=".46"/>
<circle cx="242.6" cy="149.9" r=".46"/>
<circle cx="241.3" cy="111.8" r=".46"/>
<circle cx="160" cy="36.8" r=".46"/>
<circle cx="168.9" cy="34.3" r=".46"/>
<circle cx="160" cy="34.3" r=".46"/>
<circle cx="180.3" cy="34.3" r=".46"/>
</g>
<g font-size="2.8" fill="#840000">
<text x="178" y="190.9">Title:</text>
<text x="187.7" y="190.9">project</text>
<text x="200.4" y="190.9">piCo</text>
</g>
<g font-size="2.1" fill="#840000">
<text x="178" y="184">Sheet:</text>
<text x="178" y="181.2">Carlos</text>
<text x="186.9" y="181.2">Sabogal</text>
<text x="178" y="186.7">File:</text>
<text x="184.1" y="186.7">Pico</text>
<text x="190.2" y="186.7">WH.kicad_sch</text>
<text x="178" y="196.9">KiCad</text>
<text x="178" y="194.1">Size:</text>
<text x="184.7" y="194.1">A4</text>
<text x="185.7" y="196.9">E.D.A.</text>
<text x="193.3" y="196.9">8.0.3</text>
<text x="200" y="194.1">Date:</text>
<text x="207" y="194.1">2024-06-24</text>
<text x="263" y="194.3">Rev:</text>
<text x="263" y="196.9">Id:</text>
<text x="267.1" y="196.9">1/2</text>
<text x="269.4" y="194.3">1</text>
</g>
<g font-size="1.8" fill="#840000">
<text x="35" y="11.9">1</text>
<text x="85" y="11.9">2</text>
<text x="135" y="11.9">3</text>
<text x="185" y="11.9">4</text>
<text x="235" y="11.9">5</text>
<text x="285" y="11.9">6</text>
<text x="10.3" y="35.9">A</text>
<text x="197.2" y="35.2">GPIO1</text>
<text x="197.2" y="32.7">GPIO0</text>
<text x="285.3" y="35.9">A</text>
<text x="197.2" y="40.3">GPIO2</text>
<text x="82.7" y="47.9">WL_GPIO2</text>
<text x="197.2" y="42.9">GPIO3</text>
<text x="197.2" y="47.9">GPIO5</text>
<text x="197.2" y="45.4">GPIO4</text>
<text x="265.6" y="47.9">GPIO28_ADC2</text>
<text x="269.4" y="45.4">ADC_VREF</text>
<text x="61.1" y="49.2">USB_DM</text>
<text x="197.2" y="53">GPIO6</text>
<text x="265.6" y="53">GPIO27_ADC1</text>
<text x="61.1" y="54.3">USB_DP</text>
<text x="197.2" y="58.1">GPIO8</text>
<text x="197.2" y="55.6">GPIO7</text>
<text x="265.6" y="55.6">GPIO26_ADC0</text>
<text x="274.5" y="58.1">RUN</text>
<text x="50.6" y="65.7">USB_DM</text>
<text x="197.2" y="60.6">GPIO9</text>
<text x="197.2" y="65.7">GPIO10</text>
<text x="271.9" y="60.6">GPIO22</text>
<text x="271.9" y="65.7">GPIO21</text>
<text x="50.7" y="70.8">USB_DP</text>
<text x="98.5" y="70.8">WL_GPIO1</text>
<text x="197.2" y="68.3">GPIO11</text>
<text x="197.2" y="70.8">GPIO12</text>
<text x="271.9" y="68.3">GPIO20</text>
<text x="271.9" y="70.8">GPIO19</text>
<text x="197.2" y="73.3">GPIO13</text>
<text x="271.9" y="73.3">GPIO18</text>
<text x="197.2" y="81">GPIO15</text>
<text x="197.2" y="78.4">GPIO14</text>
<text x="271.9" y="81">GPIO16</text>
<text x="271.9" y="78.4">GPIO17</text>
<text x="10.3" y="85.9">B</text>
<text x="285.3" y="85.9">B</text>
<text x="75.1" y="97.5">WL_CS</text>
<text x="75.1" y="110.2">WL_CLK</text>
<text x="214" y="112.7">WL_GPIO0</text>
<text x="106.1" y="120.3">QSPI_SS</text>
<text x="106.3" y="122.9">QSPI_SCLK</text>
<text x="106.1" y="128">QSPI_SD0</text>
<text x="106.1" y="130.5">QSPI_SD1</text>
<text x="10.3" y="135.9">C</text>
<text x="106.1" y="135.6">QSPI_SD3</text>
<text x="106.1" y="133">QSPI_SD2</text>
<text x="285.3" y="135.9">C</text>
<text x="218.7" y="143.2">XIN</text>
<text x="263.1" y="143.2">XOUT</text>
<text x="93.7" y="154.6">SWCLK</text>
<text x="94.1" y="159.7">SWDIO</text>
<text x="10.3" y="185.9">D</text>
<text x="285.3" y="185.9">D</text>
<text x="35" y="199.9">1</text>
<text x="85" y="199.9">2</text>
<text x="135" y="199.9">3</text>
<text x="185" y="199.9">4</text>
<text x="235" y="199.9">5</text>
<text x="285" y="199.9">6</text>
</g>
<g font-size="1.8" fill="#006464">
<text x="113.5" y="17.4">GND</text>
<text x="30.6" y="27.5">J2</text>
<text x="53.3" y="28.8">VBUS</text>
<text x="87.9" y="28.8">D1</text>
<text x="106.7" y="28.8">VS</text>
<text x="119.4" y="27.5">C1</text>
<text x="132" y="27.5">U1</text>
<text x="177.7" y="27.5">+3V3</text>
<text x="220.4" y="26.3">J3</text>
<text x="250.9" y="26.3">J4</text>
<text x="260.3" y="26.9">VBUS</text>
<text x="268" y="26.9">VS</text>
<text x="272.9" y="26.9">+3V3</text>
<text x="16.7" y="30.1">USB_C_Receptacle_USB2.0_16P</text>
<text x="35.8" y="35.2">VBUS</text>
<text x="81.4" y="31.3">MBR120VLSFT1G</text>
<text x="119.4" y="30.1">47u</text>
<text x="127.1" y="30.1">RT6154AGQW</text>
<text x="36.9" y="40.2">CC1</text>
<text x="54" y="40.2">5k1</text>
<text x="54" y="37.9">R15</text>
<text x="69.9" y="40.2">GND</text>
<text x="162.1" y="41.5">R21</text>
<text x="172.7" y="41.5">47u</text>
<text x="172.8" y="39">C2</text>
<text x="183" y="39">C21</text>
<text x="184.2" y="41.5">47u</text>
<text x="36.9" y="42.8">CC2</text>
<text x="37.8" y="47.9">D-</text>
<text x="54" y="42.8">5k1</text>
<text x="54" y="45.1">R16</text>
<text x="79.6" y="43.7" transform="rotate(-90 79.6 43.7)">10k</text>
<text x="80.8" y="42.8">R10</text>
<text x="99.9" y="44.2" transform="rotate(-90 99.9 44.2)">100k</text>
<text x="101.1" y="42.8">R2</text>
<text x="160.9" y="42.9" transform="rotate(-90 160.9 42.9)">560k</text>
<text x="37.8" y="52.9">D+</text>
<text x="37.8" y="50.4">D-</text>
<text x="79.6" y="53.8" transform="rotate(-90 79.6 53.8)">10k</text>
<text x="80.8" y="52.9">R1</text>
<text x="99.2" y="51.7">C20</text>
<text x="154.9" y="52.9">L1</text>
<text x="160.9" y="53.1" transform="rotate(-90 160.9 53.1)">100k</text>
<text x="162.1" y="51.7">R20</text>
<text x="166.9" y="50.4">GND</text>
<text x="178.3" y="50.4">GND</text>
<text x="37.8" y="55.5">D+</text>
<text x="99.1" y="54.2">100n</text>
<text x="35.7" y="63.1">SBU1</text>
<text x="35.7" y="65.6">SBU2</text>
<text x="68.3" y="65.6">TP2</text>
<text x="76.7" y="63.1">GND</text>
<text x="105.9" y="63.1">GND</text>
<text x="158" y="61.8">GND</text>
<text x="25" y="66.3" transform="rotate(-90 25 66.3)">SHIELD</text>
<text x="32.6" y="66.3" transform="rotate(-90 32.6 66.3)">GND</text>
<text x="68.3" y="70.7">TP3</text>
<text x="119.1" y="70.7">TP4</text>
<text x="150.4" y="72">GND</text>
<text x="36.6" y="75.8">TP1</text>
<text x="115.2" y="77.2" transform="rotate(-90 115.2 77.2)">100k</text>
<text x="116.3" y="75.8">R8</text>
<text x="25.9" y="82.1">GND</text>
<text x="112.3" y="86">GND</text>
<text x="138.9" y="89.8">SW1</text>
<text x="47" y="92.9">VS</text>
<text x="127.7" y="92.3">PTS810</text>
<text x="136" y="92.3">SJK</text>
<text x="140.6" y="92.3">250</text>
<text x="145.4" y="92.3">SMTR LFS</text>
<text x="210.1" y="93.6">GND</text>
<text x="259.6" y="93.6">GND</text>
<text x="109.6" y="96.1">TP6</text>
<text x="49.1" y="104.6" transform="rotate(-90 49.1 104.6)">20k</text>
<text x="50.3" y="103.7">R5</text>
<text x="119" y="107.7" transform="rotate(-90 119 107.7)">1k</text>
<text x="120.2" y="107.5">R11</text>
<text x="139.6" y="107.5">U2</text>
<text x="150.4" y="103.7">GND</text>
<text x="175.2" y="107.5">+3V3</text>
<text x="240.2" y="107.5">LTST-C191KGKT</text>
<text x="246.6" y="105">D2</text>
<text x="58.3" y="113.9">Q1</text>
<text x="132.2" y="110.1">W25Q16JVUXIQ_TR</text>
<text x="233.6" y="112.6">470R</text>
<text x="234.8" y="110.1">R3</text>
<text x="53.3" y="116.4">DMG1012T-7</text>
<text x="72" y="117.3" transform="rotate(-90 72 117.3)">10k</text>
<text x="73.2" y="116.4">R6</text>
<text x="242.7" y="118.5">TP5</text>
<text x="253.2" y="119">GND</text>
<text x="167.6" y="122.8">100n</text>
<text x="167.6" y="120.2">C15</text>
<text x="181.6" y="120.2">C18</text>
<text x="181.6" y="122.8">2.2u</text>
<text x="69.1" y="126.6">GND</text>
<text x="161.8" y="131.7">GND</text>
<text x="175.8" y="131.7">GND</text>
<text x="236.2" y="130.1">Y1</text>
<text x="225.1" y="132.7">ECS-120-8-33-JGN-TR</text>
<text x="253.2" y="140.8">R14</text>
<text x="254" y="143.1">1k</text>
<text x="47" y="144.8">RP2040+RF</text>
<text x="59.5" y="144.8">IC</text>
<text x="163.1" y="148.2">GND</text>
<text x="222.2" y="148.2">C16</text>
<text x="252.7" y="148.2">C17</text>
<text x="222.3" y="150.7">15p</text>
<text x="252.7" y="150.7">15p</text>
<text x="113" y="156.2">J5</text>
<text x="113" y="158.7">BM03B-SRSS-TB</text>
<text x="227.8" y="160.9">GND</text>
<text x="240.5" y="160.9">GND</text>
<text x="246.9" y="160.9">GND</text>
<text x="100.8" y="172.3">GND</text>
<text x="158.8" y="171">J1</text>
<text x="158.8" y="173.6">SHJJ-031306</text>
<text x="143.1" y="178.1" transform="rotate(-90 143.1 178.1)">Shield</text>
<text x="140.2" y="190.1">GND</text>
</g>
<g font-size="1.8" fill="#a90000">
<text x="43.2" y="34">A4</text>
<text x="217.1" y="31.5">1</text>
<text x="217.1" y="34">2</text>
<text x="254.6" y="34">39</text>
<text x="254.6" y="31.5">40</text>
<text x="43.1" y="41.7">B5</text>
<text x="43.2" y="39.1">A5</text>
<text x="217.1" y="36.6">3</text>
<text x="217.1" y="39.1">4</text>
<text x="217.1" y="41.7">5</text>
<text x="254.6" y="41.7">36</text>
<text x="254.6" y="39.1">37</text>
<text x="254.6" y="36.6">38</text>
<text x="43.2" y="46.7">A7</text>
<text x="217.1" y="44.2">6</text>
<text x="217.1" y="46.7">7</text>
<text x="254.6" y="46.7">34</text>
<text x="254.6" y="44.2">35</text>
<text x="43.1" y="49.3">B7</text>
<text x="43.2" y="51.8">A6</text>
<text x="217.1" y="49.3">8</text>
<text x="217.1" y="51.8">9</text>
<text x="254.6" y="51.8">32</text>
<text x="254.6" y="49.3">33</text>
<text x="43.1" y="54.4">B6</text>
<text x="216.5" y="54.4">10</text>
<text x="216.5" y="56.9">11</text>
<text x="216.5" y="59.4">12</text>
<text x="254.6" y="59.4">29</text>
<text x="254.6" y="56.9">30</text>
<text x="254.6" y="54.4">31</text>
<text x="43.1" y="64.5">B8</text>
<text x="43.2" y="62">A8</text>
<text x="216.5" y="62">13</text>
<text x="216.5" y="64.5">14</text>
<text x="254.6" y="64.5">27</text>
<text x="254.6" y="62">28</text>
<text x="23.9" y="71.2" transform="rotate(-90 23.9 71.2)">S1</text>
<text x="31.5" y="71.1" transform="rotate(-90 31.5 71.1)">A1</text>
<text x="216.5" y="67.1">15</text>
<text x="216.5" y="69.6">16</text>
<text x="254.6" y="69.6">25</text>
<text x="254.6" y="67.1">26</text>
<text x="216.5" y="72.1">17</text>
<text x="216.5" y="74.7">18</text>
<text x="216.5" y="77.2">19</text>
<text x="254.6" y="77.2">22</text>
<text x="254.6" y="74.7">23</text>
<text x="254.6" y="72.1">24</text>
<text x="216.5" y="79.8">20</text>
<text x="254.6" y="79.8">21</text>
<text x="136.5" y="95">1</text>
<text x="144.1" y="95">2</text>
<text x="59.4" y="103.6" transform="rotate(-90 59.4 103.6)">1</text>
<text x="55.2" y="109">3</text>
<text x="62.8" y="109">2</text>
<text x="233.6" y="142">1</text>
<text x="237.2" y="138.5" transform="rotate(-90 237.2 138.5)">2</text>
<text x="240" y="142">3</text>
<text x="237.2" y="147.4" transform="rotate(-90 237.2 147.4)">4</text>
<text x="106.6" y="153.4">1</text>
<text x="106.6" y="156">2</text>
<text x="106.6" y="158.5">3</text>
<text x="110.2" y="163.8" transform="rotate(-90 110.2 163.8)">MP</text>
<text x="142" y="181" transform="rotate(-90 142 181)">1</text>
</g>
<g font-size="1.8" fill="#0f0f0f">
<text x="263.4" y="39">3V3_EN</text>
<text x="110.5" y="46.6">3V3_EN</text>
<text x="149.9" y="49.2">LX1</text>
<text x="149.9" y="56.8">LX2</text>
</g>
<g font-size="1.8" fill="#0000c2">
<text x="36.6" y="130.9">ADC GPIO pins</text>
<text x="52.2" y="130.9">have</text>
<text x="57.7" y="130.9">diode</text>
<text x="64" y="130.9">to</text>
<text x="67.1" y="130.9">VDDIO (other</text>
<text x="80.7" y="130.9">GPIO do</text>
<text x="89.8" y="130.9">not)</text>
<text x="36.5" y="132.9">FET stops</text>
<text x="37.3" y="135">when</text>
<text x="43.2" y="135">3V3</text>
<text x="47.1" y="132.9">leakage</text>
<text x="47.9" y="135">supply</text>
<text x="55.2" y="135">is</text>
<text x="55.6" y="132.9">thrrough</text>
<text x="58" y="135">off</text>
<text x="61.7" y="135">(VSYS</text>
<text x="64.8" y="132.9">ADC3</text>
<text x="68.3" y="135">present</text>
<text x="70.8" y="132.9">pin</text>
<text x="74.9" y="132.9">diode</text>
<text x="76.5" y="135">but</text>
<text x="80.7" y="135">3V3_EN</text>
<text x="81.2" y="132.9">into</text>
<text x="86" y="132.9">3V3</text>
<text x="88.8" y="135">low)</text>
<text x="90.7" y="132.9">net</text>
</g>
<g font-size="1.8" fill="#725600">
<text x="47" y="185.4">File:</text>
<text x="52.2" y="185.4">RP2040+RF</text>
<text x="64.7" y="185.4">IC.kicad_sch</text>
</g>
<g font-size="1.4" fill="#a90000">
<text x="119.6" y="34">10</text>
<text x="145.4" y="34">4</text>
<text x="119.6" y="36.6">11</text>
<text x="120" y="41.7">1</text>
<text x="145.4" y="39.1">3</text>
<text x="145.4" y="36.6">5</text>
<text x="119.6" y="46.7">12</text>
<text x="145" y="44.2">14</text>
<text x="119.6" y="51.8">13</text>
<text x="145.4" y="49.3">8</text>
<text x="145.4" y="51.8">9</text>
<text x="145.4" y="54.4">6</text>
<text x="145.4" y="56.9">7</text>
<text x="145" y="62">15</text>
<text x="145.4" y="64.5">2</text>
<text x="125.1" y="119.1">1</text>
<text x="155.6" y="114">8</text>
<text x="125.1" y="121.7">6</text>
<text x="125.1" y="129.3">2</text>
<text x="125.1" y="131.8">3</text>
<text x="125.1" y="126.7">5</text>
<text x="125.1" y="134.4">7</text>
<text x="155.6" y="136.9">9</text>
<text x="155.6" y="139.4">4</text>
</g>
<g font-size="1.4" fill="#006464">
<text x="124.2" y="35">VIN</text>
<text x="138.5" y="35">VOUT</text>
<text x="124.2" y="37.6">VIN__1</text>
<text x="136" y="37.6">VOUT__1</text>
<text x="140.4" y="40.1">FB</text>
<text x="124.2" y="42.6">VINA</text>
<text x="124.2" y="47.7">EN</text>
<text x="137.1" y="45.2">PGOOD</text>
<text x="124.2" y="52.8">PS/SYNC</text>
<text x="137" y="52.8">LX1__1</text>
<text x="139.5" y="50.3">LX1</text>
<text x="137" y="57.9">LX2__1</text>
<text x="139.5" y="55.3">LX2</text>
<text x="138.1" y="63">PGND</text>
<text x="139.1" y="65.5">GND</text>
<text x="149.5" y="115">VCC</text>
<text x="129.3" y="120.1">~{CS}</text>
<text x="129.3" y="122.7">CLK</text>
<text x="129.3" y="130.3">IO1</text>
<text x="129.3" y="127.7">IO0</text>
<text x="129.3" y="132.8">IO2</text>
<text x="129.3" y="135.4">IO3</text>
<text x="150.5" y="137.9">EP</text>
<text x="149.3" y="140.4">GND</text>
</g>
<text font-size=".5" fill="#840000" x="109" y="160.8">Mounting</text>
</svg>
